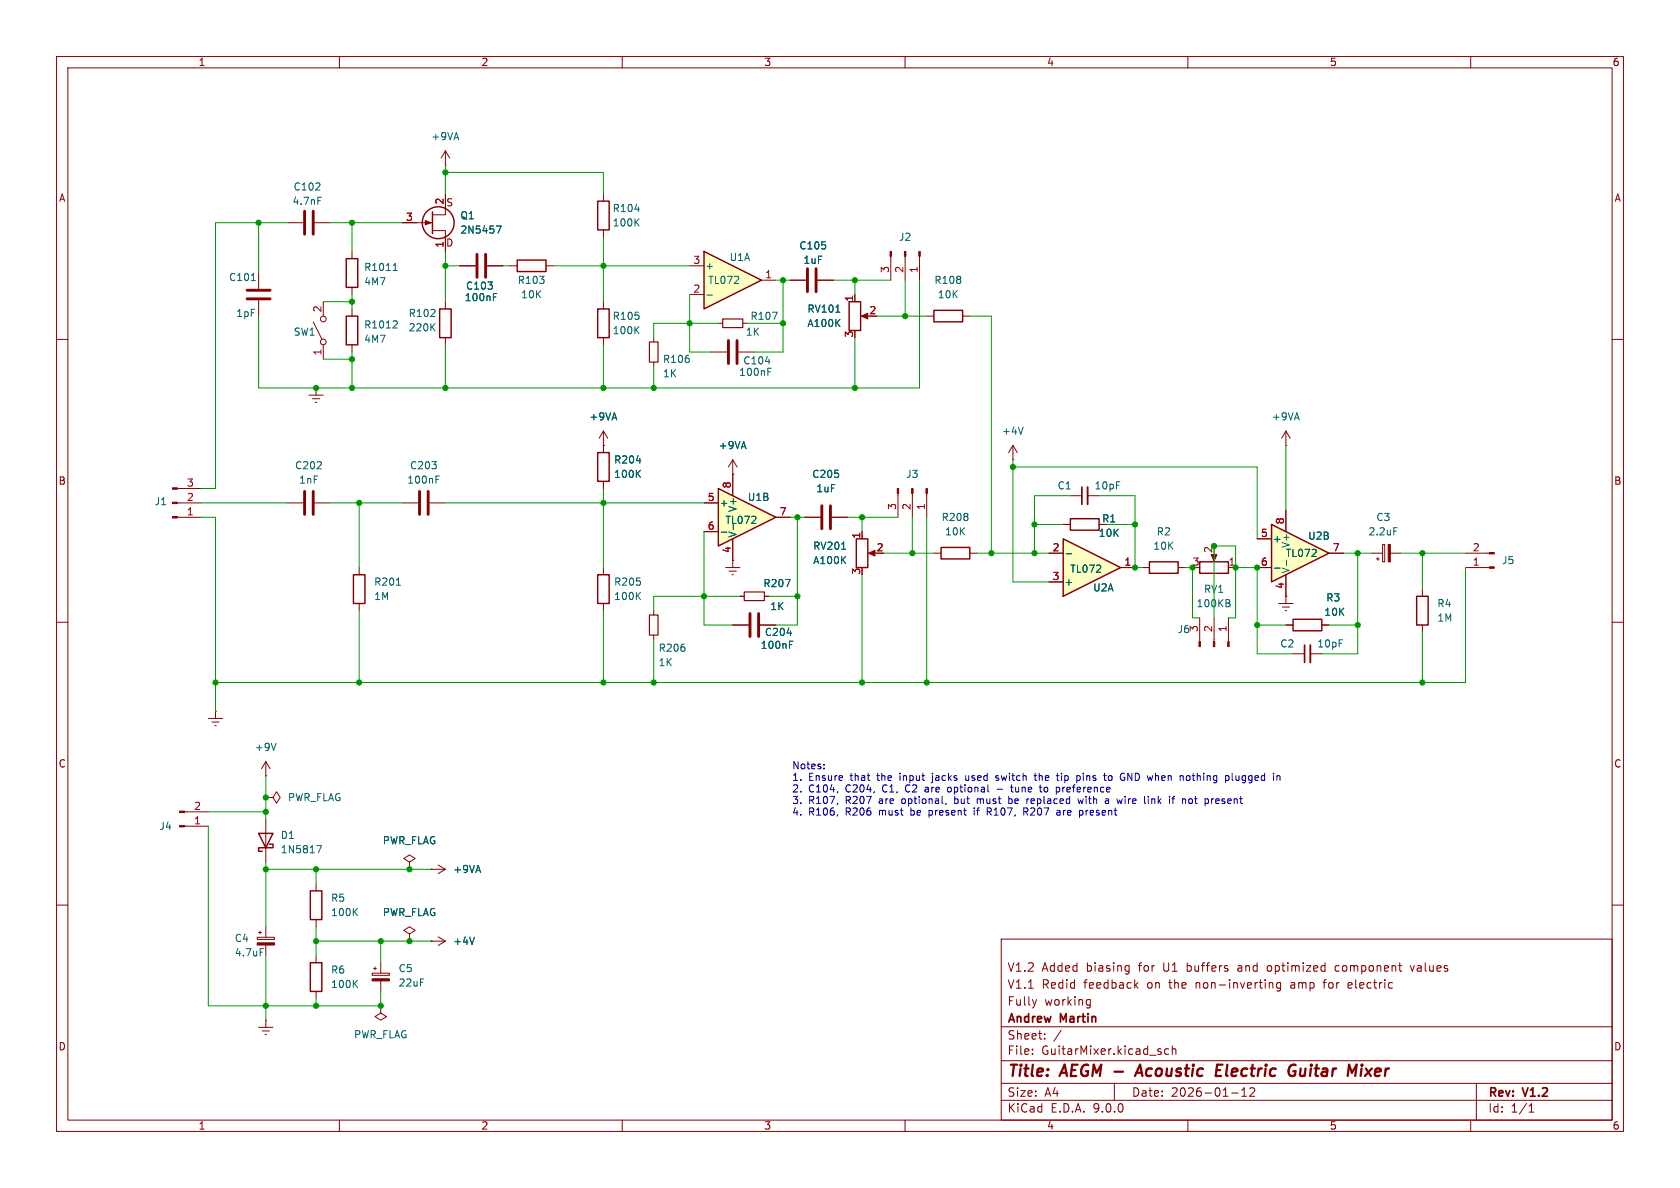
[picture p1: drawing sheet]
<svg xmlns="http://www.w3.org/2000/svg" width="297mm" height="210mm" viewBox="0 0 297 210" stroke-linecap="round" stroke-linejoin="round" font-family="sans-serif">
<g fill="none" stroke="#840000" stroke-width=".18">
<path d="M10 10h277v190h-277zM12 12h273v186h-273zM60 10v2M110 10v2M160 10v2M210 10v2M260 10v2M157.5 45.3v4.2M160 45.3v4.2M162.6 45.3v4.2M10 60h2M285 60h2"/>
<path d="M129.5 83.8h.1M129.5 81.3l-.7 1.3M129.5 81.3l.8 1.3M129.5 81.3v2.5M142.2 91.4h2.8M147.1 91.4h2.8M158.7 87.2v4.2M161.3 87.2v4.2M163.8 87.2v4.2M10 110h2M285 110h2M72.4 152.4l1-.6-1-.7-1 .7 1 .6v1.3"/>
<path d="M72.4 153.7h.1M10 160h2M72.4 165.1l1-.6-1-.7-1 .7 1 .6v1.3M72.4 166.4h.1M177 166h108v32h-108zM181.8 174.7h.9M183.2 176.7l-.3 1M192.3 176.7l.4 .1M192.7 176.7v1.2l-.2 .3M192.7 177.6l-.4 .1M199.2 170.7l.4 .1M199.6 170.7v1.2l-.3 .3"/>
<path d="M199.6 171.6l-.4 .1M200.7 174.1l.5 .6M201.2 173.7l-.6 .6M224.1 170.8v.8M224.5 173.8h.5v.9M226.4 173.8l-.4-.1-.3 .3v.4l.1 .2h.6M226.4 173.7v1.2l-.3 .3-.4-.1M233.9 173.7h.6M236.3 170.7l-.3 .3v.4l.3 .3M238.8 173.7h-.3l-.2 .2 .1 .7 .4 .1M239 174.1l-.7 .1M249.3 170.7l.4 1 .3-1"/>
<path d="M285 160h2M60 198v2M110 198v2M160 198v2M177 194.5h108M177 191.5h108M177 187.5h108M177 181.5h108M182.5 186.3v.1M182.5 185.5v.1M184.7 183.6v.1M184.7 182.8v.1"/>
<path d="M187.6 182.1l-1.3 2M197 191.5v3M206.6 185.5l-.4-.1-.3 .3v.4l.1 .2h.6M207.2 185.5l.3-.1 .3 .1 .1 .9M207.2 184.9v1.5M210 198v2M217.7 193.2h1.2M219.5 193.8h.9M219.5 192.7l.5-.4v1.5M221 192.4l.5-.1 .2 .1 .1 .3-.9 1.1h.9M260 198v2M261 191.5v6.5"/>
<path d="M270.3 196.6h.9M270.3 195.5l.4-.4v1.5"/>
</g>
<g fill="none" stroke="#840000" stroke-width=".4">
<path d="M200.6 190.2l1-2 .4 2M200.9 189.6h.9M214.9 190.2h1M215.1 189.2h.6M215.2 188.2h.9M228.3 188.3l.3-.1 .5 .1M228.6 189.4h.4l-.1 .6-.4 .2M229.9 188.9v1.2l.2 .1 .5-.1M240.7 188.9l-.2 1.3M240.8 188.2v.2M240.8 188.2l-.1 .1 .1 .1M240.8 188.2l.1 .1-.1 .1"/>
<path d="M241.5 188.9l.8 1.3M242.5 188.9l-1.2 1.3"/>
</g>
<g fill="#840000" stroke="#840000" stroke-width=".18">
<path d="M162.4 44.5h.3v.8h-.3z"/>
<path d="M159.9 44.5h.2v.8h-.2z"/>
<path d="M157.4 44.5h.2v.8h-.2z"/>
<path d="M163.7 86.4h.3v.8h-.3z"/>
<path d="M161.2 86.4h.2v.8h-.2z"/>
<path d="M158.6 86.4h.3v.8h-.3z"/>
</g>
<path d="M145.3 89.4v4.1M146.8 89.4v4.1" fill="none" stroke="#840000" stroke-width=".51"/>
<path d="M127 86.4l10.2 5-10.2 5.1z" fill="#ffffc2"/>
<path d="M127 86.4l10.2 5-10.2 5.1z" fill="none" stroke="#840000" stroke-width=".25"/>
<path d="M127 57.2h.8M131.3 57.2h.8M124.5 88.9h2.5M124.5 94h2.5M137.2 91.4h2.5" fill="none" stroke="#840000" stroke-width=".18"/>
<path d="M136.5 55.2h.9l-.5 1.3M127.5 94.1h1" fill="none" stroke="#006464" stroke-width=".18"/>
<path d="M127.8 56.4h3.5v1.5h-3.5z" fill="none" stroke="#840000" stroke-width=".2"/>
<path d="M124.5 44.5l10.1 5-10.1 5.1z" fill="#ffffc2"/>
<g fill="none" stroke="#840000" stroke-width=".25">
<path d="M105.7 35.6h2v5h-2zM91.4 46h5.1v2h-5.1zM105.7 54.6h2v5.1h-2zM124.5 44.5l10.1 5-10.1 5.1zM150.1 53.3h2v5.1h-2zM165.1 54.9h5.1v2h-5.1zM105.7 80h2v5.1h-2zM151.4 95.3h2v5h-2zM166.4 96.8h5v2h-5zM212.1 99.3h5.1v2h-5.1zM62.5 101.6h2v5.1h-2zM105.7 101.6h2v5.1h-2z"/>
<path d="M45.7 147.3h2.6l-1.3 2.6zM47.6 149.2h.7v.7h-2.6v.6h.7M54.9 157.5h2v5.1h-2zM54.9 170.2h2v5.1h-2z"/>
</g>
<g fill="none" stroke="#840000" stroke-width=".18">
<path d="M50.8 39.4h2.8M55.6 39.4h2.8M78.7 29.2h.1M78.7 26.7l-.7 1.2M78.7 26.7l.8 1.2M78.7 26.7v2.5M106.7 34.3v1.3M81.3 47h2.8M86.1 47h2.8M90.2 47h1.2M96.5 47h1.3M106.7 40.6v1.3"/>
<path d="M106.7 53.3v1.3M106.7 59.7v1.3M115.6 59.7v.8M121.9 47h2.6M121.9 52.1h2.6M134.6 49.5h2.6M139.7 49.5h2.8M144.5 49.5h2.8M151.1 52.1v1.2M152.7 55.9h1M163.8 55.9h1.3M170.2 55.9h1.2"/>
<path d="M106.7 78.7h.1M106.7 76.2v3.8M106.7 76.2l-.8 1.3M106.7 76.2l.7 1.3M115.6 64v.8M125.7 62.2h2.8M130.6 62.2h2.7M179.1 78.7l-.8 1.3M179.1 78.7l.7 1.3M179.1 78.7v2.6M31.3 91.4h4.3M31.3 88.9h4.3"/>
<path d="M31.3 86.4h4.3M106.7 85.1v1.3M129.5 99.1h.1M129.5 83.8v3.8M129.5 95.3v5M152.4 94v1.3M153.9 97.8h1M165.1 97.8h1.3M171.4 97.8h1.3M179.1 81.3h.1M214.6 97.8v1M242.6 97.8h1.8"/>
<path d="M243.3 98.8h.5M243.6 98.6v.5M244.4 96.3h.4v3h-.4zM245.8 97.8h1.8M63.5 100.3v1.3M63.5 106.7v1.3M106.7 100.3v1.3M106.7 106.7v1.3M115.6 108v.7M115.6 112.3v.7M128.3 100.3h2.5M128.9 101h1.3"/>
<path d="M129.4 101.6h.3M129.5 110.5h2.8M130.8 105.4h.8M134.4 110.5h2.8M135.1 105.4h.8M217.2 100.3h1.2M36.8 127h2.6M37.5 127.6h1.2M38 128.3h.2M38.1 125.7h.1M38.1 125.7v1.3M47 137.2h.1"/>
<path d="M47 134.6v2.6M47 134.6l-.8 1.3M47 134.6l.8 1.3M32.6 146.1h4.2M32.6 143.5h4.2M47 141h1.3l.6-1 .6 1-.6 1-.6-1M47 141h.1M47 144.8v7.6M55.9 156.2v1.3M76.2 153.7h.1M76.2 153.7h2.5M77.5 152.9l1.2 .8"/>
<path d="M78.7 153.7l-1.2 .7M45.5 165.7h3v.4h-3zM45.7 164.8h.5M46 164.6v.5M47 163.8v1.9M47 167.1v1.8M55.9 162.6v1.2M55.9 168.9v1.3M55.9 175.3v1.2M65.8 172h3v.4h-3zM66 171.2h.5M66.3 170.9v.6"/>
<path d="M67.3 177.8v1.3l1 .6-1 .6-1-.6 1-.6M67.3 177.8h.1M67.3 170.2v1.8M67.3 173.4v1.9M76.2 166.4h.1M76.2 166.4h2.5M77.5 165.6l1.2 .8M78.7 166.4l-1.2 .7M45.7 181.6h2.6M46.4 182.2h1.2M46.9 182.9h.2M47 180.3h.1"/>
<path d="M47 180.3v1.3"/>
</g>
<g fill="none" stroke="#006464" stroke-width=".18">
<path d="M56.2 34.9h.6M112.2 37h.8M112.4 39.2l.6 .7M113 38.7l-.8 .7M87.2 52.5h.5M87.2 51.9h.6M112.4 58.3l.6 .7M113 57.7l-.8 .8M125 52.2h1M147.8 55.2h.7M135.3 63.9h.8M135.8 65.7h.4"/>
<path d="M135.8 65.1h.6M180.9 75.5l-.4 1.3M112.5 81.4h.8M112.7 83.7l.5 .7M113.2 83.1l-.7 .8M129.6 92.7v.9M148.8 97.1h.7M246.4 93.3h.6M70.1 103.4h.7M112.7 105.3l.5 .7M113.2 104.7l-.7 .7M138.8 102.4h.9l-.6 1.3"/>
<path d="M139.1 111.9h.8M139.6 114h.4M139.6 113.4h.6M217.2 106.6l.3 .2-.1 .3-.2 .2M217.3 106l.1 .2-.1 .3M48.8 131.4l-.4 1.3M56 149.5h.8l-.5 1.3M46 167.7h.6M62.6 161.1l.6 .8M62.6 173.8l.6 .8M63.2 160.6l-.7 .7M63.2 173.3l-.7 .7"/>
<path d="M83.9 165.7l-.5 1.2"/>
</g>
<path d="M53.8 37.3v4.1M55.4 37.3v4.1M84.3 45v4M85.9 45v4M142.7 47.5v4.1M144.3 47.5v4.1M128.8 60.2v4.1M130.3 60.2v4.1M132.6 108.5v4M134.1 108.5v4" fill="none" stroke="#840000" stroke-width=".51"/>
<g fill="#840000" stroke="#840000" stroke-width=".18">
<path d="M65.8 173h3v.4h-3z"/>
<path d="M152.3 55.9l1.1-.5v1z"/>
<path d="M31.7 145.9h.9v.3h-.9z"/>
<path d="M31.7 143.4h.9v.2h-.9z"/>
<path d="M45.5 166.7h3v.4h-3z"/>
<path d="M245.4 96.3h.4v3h-.4z"/>
<path d="M214.1 98h1l-.5 1.2z"/>
<path d="M30.5 91.3h.8v.3h-.8z"/>
<path d="M30.5 88.8h.8v.2h-.8z"/>
<path d="M30.5 86.2h.8v.3h-.8z"/>
<path d="M153.5 97.8l1.2-.5v1z"/>
</g>
<path d="M114.8 60.5h1.5v3.5h-1.5zM114.8 108.7h1.5v3.6h-1.5zM131.6 104.6h3.5v1.6h-3.5z" fill="none" stroke="#840000" stroke-width=".2"/>
<path d="M188 95.3l10.1 5-10.1 5.1z" fill="#ffffc2"/>
<g fill="none" stroke="#840000" stroke-width=".25">
<path d="M76.5 37.5v3.8M61.2 55.9h2v5.1h-2zM77.7 54.6h2.1v5.1h-2.1zM188 95.3l10.1 5-10.1 5.1zM189.2 91.7h5.1v2h-5.1zM203.2 99.3h5.1v2h-5.1zM228.6 109.5h5.1v2h-5.1zM250.4 105.4h2.1v5.1h-2.1z"/>
<circle cx="77.5" cy="39.4" r="2.82"/>
</g>
<g fill="none" stroke="#840000" stroke-width=".18">
<path d="M71.1 39.4h5.4M78.7 34.3v3.7h-2.2M45.7 48.3v2.8M45.7 53.1v2.8M55.4 56.9l1.5 3M57.1 53.3v2.6M62.2 54.6v1.3M76.5 40.8h2.2v3.7M78.7 53.3v1.3M78.7 59.7v1.3M54.6 69.9h2.5M55.2 70.5h1.3"/>
<path d="M55.8 71.1h.2M55.9 68.6h.1M55.9 68.6v1.3M57.1 61v2.5M62.2 61v1.2M227.3 78.7h.1M227.3 76.2v2.5M227.3 76.2l-.7 1.3M227.3 76.2l.8 1.3M50.8 88.9h2.8M55.6 88.9h2.8M71.1 88.9h2.8"/>
<path d="M75.9 88.9h2.8M185.4 97.8h2.6M188 92.7h1.2M227.3 90.2v3.8M259.1 97.8h4.2M185.4 102.9h2.6M198.1 100.3h2.6M201.9 100.3h1.3M208.3 100.3h1.2M212.1 109.2v4.2M214.6 109.2v4.2M217.2 109.2v4.2"/>
<path d="M226.1 106.7h2.5M226.7 107.3h1.3M227.2 108h.3M227.3 105.4h.1M227.3 101.6v5.1M227.3 110.5h1.3M228.6 115.6h2M231.6 115.6h2.1M233.7 110.5h1.2M251.5 104.1v1.3M251.5 110.5v1.3M259.1 100.3h4.2"/>
<circle cx="57.2" cy="56.4" r=".51"/>
<circle cx="57.2" cy="60.5" r=".51"/>
</g>
<path d="M87.7 39.9h.9l-.6 1.3M44.4 49.6h.8M70 56.7l.2 .3v.3l-.7 .7h.7M76.4 57.8l.5 .7M76.9 57.2l-.7 .7M77.1 84.8h.4M77.1 84.1h.6M188.5 97.9h1M227.4 99v1" fill="none" stroke="#006464" stroke-width=".18"/>
<path d="M230.6 114v3.1" fill="none" stroke="#840000" stroke-width=".3"/>
<path d="M231.6 114v3.1" fill="none" stroke="#840000" stroke-width=".33"/>
<g fill="#840000" stroke="#840000" stroke-width=".18">
<path d="M217 113.4h.3v.9h-.3z"/>
<path d="M214.5 113.4h.3v.9h-.3z"/>
<path d="M212 113.4h.2v.9h-.2z"/>
<path d="M263.3 100.2h.9v.3h-.9z"/>
<path d="M263.3 97.7h.9v.2h-.9z"/>
<path d="M75.2 39l1 .4-1 .4z"/>
</g>
<path d="M43.7 51.3h4.1M43.7 52.8h4.1M53.8 86.9v4M55.4 86.9v4M74.2 86.9v4M75.7 86.9v4" fill="none" stroke="#840000" stroke-width=".51"/>
<path d="M224.8 92.7l10.1 5.1-10.1 5.1z" fill="#ffffc2"/>
<path d="M61.2 45.7h2v5.1h-2zM224.8 92.7l10.1 5.1-10.1 5.1z" fill="none" stroke="#840000" stroke-width=".25"/>
<g fill="none" stroke="#840000" stroke-width=".18">
<path d="M71.1 39.4h2.6M78.7 34.3v2.5M62.2 44.5v1.2M62.2 50.8v1.3M78.7 41.9v2.6M81.3 47h2.8M86.1 47h2.8M139.7 49.5h2.8M144.5 49.5h2.8M151.1 52.1v1.2M106.7 78.7h.1M106.7 78.7v1.3"/>
<path d="M106.7 85.1v1.3M124.5 88.9h2.5M124.5 94h2.5M129.5 83.8h.1M129.5 99.1h.1M129.5 83.8v3.8M129.5 95.3v3.8M137.2 91.4h2.5M142.2 91.4h2.8M147.1 91.4h2.8M152.4 94v1.3M185.4 97.8h2.6"/>
<path d="M188 92.7h1.2M189.2 87.6h2.1M192.3 87.6h2M222.2 95.3h2.6M227.3 90.2v3.8M234.9 97.8h2.6M129.5 110.5h2.8M130.8 105.4h.8M134.4 110.5h2.8M135.1 105.4h.8M185.4 102.9h2.6M198.1 100.3h2.6"/>
<path d="M222.2 100.3h2.6M227.3 105.4h.1M227.3 110.5h1.3M227.3 101.6v3.8M233.7 110.5h1.2M72.4 153.7h.1M76.2 153.7h.1M72.4 166.4h.1M76.2 166.4h.1"/>
</g>
<g fill="none" stroke="#006464" stroke-width=".18">
<path d="M87.7 39.9h.9l-.6 1.3M69.5 47.8h.7M69.6 46.9l.3-.3v1.2M87.2 52.5h.5M87.2 51.9h.6M147.8 55.2h.7M112.5 81.4h.8M112.7 83.7l.5 .7M113.2 83.1l-.7 .8M127.5 94.1h1M129.6 92.7v.9M148.8 97.1h.7"/>
<path d="M188.5 97.9h1M227.4 99v1M138.8 102.4h.9l-.6 1.3M139.1 111.9h.8M139.6 114h.4M139.6 113.4h.6M225.3 100.4h1M83.9 165.7l-.5 1.2"/>
</g>
<path d="M191.3 86.1v3.1" fill="none" stroke="#840000" stroke-width=".3"/>
<path d="M192.3 86.1v3.1" fill="none" stroke="#840000" stroke-width=".33"/>
<g fill="none" stroke="#009600" stroke-width=".18">
<path d="M45.7 39.4v8.9M50.8 39.4h-12.7v47h-2.5M58.4 39.4h12.7M62.2 39.4v5.1M78.7 30.5h28v3.8M78.7 29.2v5.1M57.1 53.3h5.1M62.2 52.1v2.5M78.7 47h2.6M78.7 44.5v8.8M88.9 47h1.3M97.8 47h24.1"/>
<path d="M106.7 41.9v11.4M121.9 52.1v10.1h3.8M127 57.2h-11.4v2.5M132.1 57.2h6.3M137.2 49.5h2.5M138.4 49.5v12.7h-5.1M147.3 49.5h10.2M151.1 49.5v2.6M151.1 59.7v8.9M154.9 55.9h8.9M160 49.5v6.4M162.6 49.5v19.1h-116.9v-12.7"/>
<path d="M171.4 55.9h3.9v41.9M57.1 63.5h5.1M62.2 62.2v6.4M78.7 61v7.6M106.7 61v7.6M115.6 64.8v3.8M227.3 78.7v11.5M35.6 88.9h15.2M35.6 91.4h2.5v34.3M58.4 88.9h12.7M63.5 88.9v11.4M78.7 88.9h45.8"/>
<path d="M106.7 86.4v13.9M124.5 94v16.5h5M139.7 91.4h2.5M141 91.4v19.1h-3.8M149.9 91.4h8.8M152.4 91.4v2.6M156.2 97.8h8.9M161.3 91.4v6.4M163.8 91.4v29.3M172.7 97.8h12.7M179.1 82.6h43.1v12.7M179.1 81.3v21.6h6.3"/>
<path d="M182.9 92.7h5.1M189.2 87.6h-6.3v10.2M194.3 87.6h6.4v12.7h1.2M195.6 92.7h5.1M237.5 97.8h5.1M240 97.8v17.8h-6.3M247.6 97.8h11.5M251.5 97.8v6.3M63.5 108v12.7M106.7 108v12.7M115.6 113v7.7M130.8 105.4h-15.2v2.6"/>
<path d="M135.9 105.4h5.1M152.4 101.6v19.1M209.5 100.3h1.3v8.9h1.3M214.6 109.2v-12.7h3.8v12.7h-1.2M218.4 100.3h3.8v15.3h6.4M222.2 110.5h5.1M234.9 110.5h5.1M251.5 111.8v8.9M259.1 100.3v20.4h-221M47 137.2v7.6M36.8 143.5h10.2M36.8 146.1v31.7h30.5v-2.5"/>
<path d="M47 152.4v11.4M47 153.7h29.2M55.9 153.7v2.5M47 168.9v11.4M55.9 163.8v5.1M55.9 176.5v1.3M55.9 166.4h20.3M67.3 166.4v3.8"/>
</g>
<g fill="none" stroke="#0000c2" stroke-width=".18">
<path d="M145.7 135.8v.1M145.7 135.1v.1M163.7 139.5l-.2 .2 .2 .3M164.8 138.2l-.2 .2M164.8 136.7v.1M167.6 139.2l-.1 .6 .1 .1 .3 .1M170.7 137.1v.7l.4 .2M176.3 139.5h.9M176.5 137.2l-.3-.1-.2 .3 .6 .3M176.6 137.8l-.2 .2-.4-.1M178.6 139.2h.5M178.8 138.7v1.1l.3 .2"/>
<path d="M182.8 137.1h.5M183 136.7v1.1l.3 .2M183.7 139.2h.5M184 139.9l.2 .1M184.8 139.2l-.2 .2v.4l.2 .2M186.7 137.1h.5M187.1 138h.1M187.6 136.7v.1M187.6 137.1v.9M190.7 137.1l.3 .3v.3l-.3 .3M191.5 136.7v.1M196.5 137.2l-.3-.1-.3 .3 .2 .5 .3 .1 .1-.2"/>
<path d="M199.4 138v-1.3l.7 1.3M209.8 137.2l.3-.1 .3 .3-.1 .4-.2 .2-.3-.1M217.8 136.7v1.1l.2 .2M218.5 137.1v.7l.4 .2M226.1 137.1l.2 .2v.7M164.2 143.2v1.3M164.2 144l.2 .1M167.3 142l-.2 .2M168.8 140.8v1.2M168.8 142h.1M172.2 143.2v.9M172.8 141.2v.8"/>
<path d="M172.8 141.3h.1M174.5 142.8v1.3M174.8 143.5l.5 .6M175.1 143.4l-.6 .1M178.3 140.8v1.2M178.3 141.3l.4-.1 .2 .1M178.9 141.9l-.2 .1h-.4M181 142.8v1.3M181.3 143.5l.4 .6M181.7 142.9v.3l-.1 .2-.6 .1M181.8 141.2h.1M182.3 141.3v.7"/>
<path d="M182.9 141.5l-.6 .1M187.3 143.3l.1 .8M187.4 144l-.4 .1M187.4 143.5l-.4 .1M190.6 141.2l.2 .8 .2-.6 .3 .6 .2-.8M191.3 143.3l.2 .2-.2 .5M195.9 141.3l.1 .7M196 142h-.4M196 141.5l-.4 .1M203.6 141.2v.8M204 141.2l-.4 .1M207.2 141.2h.5"/>
<path d="M207.5 140.8h.2M210.4 141.2l.3 .1 .1 .1-.1 .5-.3 .1M214.4 141.2h.2M215.3 141.2h-.2l-.2 .2 .1 .6h.3M215.5 141.5l-.6 .1"/>
</g>
<g fill="#009600" stroke="#009600" stroke-width=".18">
<circle cx="200.7" cy="92.7" r=".46"/>
<circle cx="200.7" cy="100.3" r=".46"/>
<circle cx="179.1" cy="82.6" r=".46"/>
<circle cx="214.6" cy="96.5" r=".46"/>
<circle cx="218.4" cy="100.3" r=".46"/>
<circle cx="175.3" cy="97.8" r=".46"/>
<circle cx="182.9" cy="92.7" r=".46"/>
<circle cx="182.9" cy="97.8" r=".46"/>
<circle cx="163.8" cy="120.7" r=".46"/>
<circle cx="152.4" cy="120.7" r=".46"/>
<circle cx="240" cy="97.8" r=".46"/>
<circle cx="240" cy="110.5" r=".46"/>
<circle cx="251.5" cy="120.7" r=".46"/>
<circle cx="222.2" cy="110.5" r=".46"/>
<circle cx="222.2" cy="100.3" r=".46"/>
<circle cx="210.8" cy="100.3" r=".46"/>
<circle cx="251.5" cy="97.8" r=".46"/>
<circle cx="151.1" cy="49.5" r=".46"/>
<circle cx="160" cy="55.9" r=".46"/>
<circle cx="152.4" cy="91.4" r=".46"/>
<circle cx="141" cy="91.4" r=".46"/>
<circle cx="151.1" cy="68.6" r=".46"/>
<circle cx="161.3" cy="97.8" r=".46"/>
<circle cx="124.5" cy="105.4" r=".46"/>
<circle cx="141" cy="105.4" r=".46"/>
<circle cx="106.7" cy="68.6" r=".46"/>
<circle cx="106.7" cy="88.9" r=".46"/>
<circle cx="38.1" cy="120.7" r=".46"/>
<circle cx="106.7" cy="120.7" r=".46"/>
<circle cx="115.6" cy="120.7" r=".46"/>
<circle cx="55.9" cy="153.7" r=".46"/>
<circle cx="72.4" cy="153.7" r=".46"/>
<circle cx="63.5" cy="120.7" r=".46"/>
<circle cx="115.6" cy="68.6" r=".46"/>
<circle cx="138.4" cy="49.5" r=".46"/>
<circle cx="138.4" cy="57.2" r=".46"/>
<circle cx="121.9" cy="57.2" r=".46"/>
<circle cx="78.7" cy="30.5" r=".46"/>
<circle cx="106.7" cy="47" r=".46"/>
<circle cx="47" cy="143.5" r=".46"/>
<circle cx="47" cy="153.7" r=".46"/>
<circle cx="55.9" cy="166.4" r=".46"/>
<circle cx="67.3" cy="166.4" r=".46"/>
<circle cx="72.4" cy="166.4" r=".46"/>
<circle cx="67.3" cy="177.8" r=".46"/>
<circle cx="55.9" cy="177.8" r=".46"/>
<circle cx="47" cy="141" r=".46"/>
<circle cx="47" cy="177.8" r=".46"/>
<circle cx="62.2" cy="53.3" r=".46"/>
<circle cx="62.2" cy="39.4" r=".46"/>
<circle cx="62.2" cy="68.6" r=".46"/>
<circle cx="62.2" cy="63.5" r=".46"/>
<circle cx="78.7" cy="47" r=".46"/>
<circle cx="78.7" cy="68.6" r=".46"/>
<circle cx="63.5" cy="88.9" r=".46"/>
<circle cx="45.7" cy="39.4" r=".46"/>
<circle cx="55.9" cy="68.6" r=".46"/>
</g>
<g font-size="2.8" fill="#840000">
<text x="178" y="190.9">Title:</text>
<text x="187.7" y="190.9">AEGM -</text>
<text x="202.6" y="190.9">Acoustic</text>
<text x="217.4" y="190.9">Electric</text>
<text x="231" y="190.9">Guitar</text>
<text x="242.3" y="190.9">Mixer</text>
</g>
<g font-size="2.1" fill="#840000">
<text x="178" y="172">V1.2</text>
<text x="184.2" y="172">Added</text>
<text x="192.1" y="172">biasing</text>
<text x="201.5" y="172">for</text>
<text x="205.9" y="172">U1</text>
<text x="210.2" y="172">buffers</text>
<text x="219.4" y="172">and</text>
<text x="224.7" y="172">optimized</text>
<text x="236.9" y="172">component</text>
<text x="250.4" y="172">values</text>
<text x="178" y="178">Fully</text>
<text x="178" y="175">V1.1</text>
<text x="184.2" y="175">Redid</text>
<text x="184.7" y="178">working</text>
<text x="191.7" y="175">feedback</text>
<text x="203" y="175">on</text>
<text x="207" y="175">the</text>
<text x="211.8" y="175">non-inverting</text>
<text x="228.7" y="175">amp</text>
<text x="234.7" y="175">for</text>
<text x="239.2" y="175">electric</text>
<text x="178" y="184">Sheet:</text>
<text x="178" y="181.2">Andrew</text>
<text x="187.5" y="181.2">Martin</text>
<text x="178" y="186.7">File:</text>
<text x="184.1" y="186.7">GuitarMixer.kicad_sch</text>
<text x="178" y="196.9">KiCad</text>
<text x="178" y="194.1">Size:</text>
<text x="184.7" y="194.1">A4</text>
<text x="185.7" y="196.9">E.D.A.</text>
<text x="193.3" y="196.9">9.0.0</text>
<text x="200" y="194.1">Date:</text>
<text x="207" y="194.1">2026-01-12</text>
<text x="263" y="194.3">Rev:</text>
<text x="263" y="196.9">Id:</text>
<text x="267.1" y="196.9">1/1</text>
<text x="269.4" y="194.3">V1.2</text>
</g>
<g font-size="1.8" fill="#840000">
<text x="35" y="11.9">1</text>
<text x="85" y="11.9">2</text>
<text x="135" y="11.9">3</text>
<text x="185" y="11.9">4</text>
<text x="235" y="11.9">5</text>
<text x="285" y="11.9">6</text>
<text x="10.3" y="35.9">A</text>
<text x="285.3" y="35.9">A</text>
<text x="78.8" y="36.7">S</text>
<text x="78.8" y="43.8">D</text>
<text x="10.3" y="85.9">B</text>
<text x="285.3" y="85.9">B</text>
<text x="194.7" y="92.6">R1</text>
<text x="10.3" y="135.9">C</text>
<text x="285.3" y="135.9">C</text>
<text x="10.3" y="185.9">D</text>
<text x="285.3" y="185.9">D</text>
<text x="35" y="199.9">1</text>
<text x="85" y="199.9">2</text>
<text x="135" y="199.9">3</text>
<text x="185" y="199.9">4</text>
<text x="235" y="199.9">5</text>
<text x="285" y="199.9">6</text>
</g>
<g font-size="1.8" fill="#006464">
<text x="76.2" y="25">+9VA</text>
<text x="51.8" y="33.9">C102</text>
<text x="51.6" y="36.4">4.7nF</text>
<text x="81.3" y="39">Q1</text>
<text x="81.3" y="41.5">2N5457</text>
<text x="108.2" y="37.7">R104</text>
<text x="108.2" y="40.2">100K</text>
<text x="124.6" y="47.9">+</text>
<text x="128.9" y="46.3">U1A</text>
<text x="141.2" y="44.3">C105</text>
<text x="141.9" y="46.8">1uF</text>
<text x="158.8" y="42.8">J2</text>
<text x="40.4" y="49.9">C101</text>
<text x="64.3" y="48.1">R1011</text>
<text x="64.3" y="50.6">4M7</text>
<text x="82.1" y="53.4">100nF</text>
<text x="82.3" y="51.4">C103</text>
<text x="91.4" y="50.4">R103</text>
<text x="92" y="52.9">10K</text>
<text x="125.1" y="50.4">TL072</text>
<text x="165.1" y="50.4">R108</text>
<text x="165.7" y="52.9">10K</text>
<text x="41.7" y="56.2">1pF</text>
<text x="51.8" y="59.5">SW1</text>
<text x="64.3" y="58.3">R1012</text>
<text x="72.1" y="56.2">R102</text>
<text x="72.1" y="58.8">220K</text>
<text x="108.2" y="56.7">R105</text>
<text x="108.2" y="59.3">100K</text>
<text x="131.8" y="59.5">1K</text>
<text x="132.6" y="56.7">R107</text>
<text x="142.6" y="55.5">RV101</text>
<text x="142.6" y="58">A100K</text>
<text x="64.3" y="60.8">4M7</text>
<text x="117.1" y="64.4">R106</text>
<text x="131.3" y="64.6">C104</text>
<text x="117.1" y="66.9">1K</text>
<text x="130.6" y="66.6">100nF</text>
<text x="104.1" y="74.5">+9VA</text>
<text x="177" y="77.1">+4V</text>
<text x="224.7" y="74.5">+9VA</text>
<text x="52.1" y="83.2">C202</text>
<text x="72.4" y="83.2">C203</text>
<text x="108.5" y="82.1">R204</text>
<text x="127" y="79.6">+9VA</text>
<text x="27.3" y="89.5">J1</text>
<text x="52.8" y="85.7">1nF</text>
<text x="71.9" y="85.7">100nF</text>
<text x="108.5" y="84.7">100K</text>
<text x="127.1" y="89.8">+</text>
<text x="132.1" y="88.7">U1B</text>
<text x="143.5" y="84.7">C205</text>
<text x="144.2" y="87.2">1uF</text>
<text x="160.1" y="84.7">J3</text>
<text x="186.9" y="86.7">C1</text>
<text x="193.4" y="86.7">10pF</text>
<text x="128.2" y="92.8">TL072</text>
<text x="130.4" y="95.1" transform="rotate(-90 130.4 95.1)">V-</text>
<text x="130.4" y="90.6" transform="rotate(-90 130.4 90.6)">V+</text>
<text x="166.4" y="92.3">R208</text>
<text x="167" y="94.8">10K</text>
<text x="194.1" y="95.1">10K</text>
<text x="204.4" y="94.8">R2</text>
<text x="231.2" y="95.6">U2B</text>
<text x="241.8" y="94.8">2.2uF</text>
<text x="243.2" y="92.3">C3</text>
<text x="143.7" y="97.4">RV201</text>
<text x="143.7" y="99.9">A100K</text>
<text x="189.1" y="101.4">TL072</text>
<text x="203.8" y="97.4">10K</text>
<text x="224.9" y="96.1">+</text>
<text x="227.2" y="98.7">TL072</text>
<text x="228.2" y="101.5" transform="rotate(-90 228.2 101.5)">V-</text>
<text x="228.2" y="97" transform="rotate(-90 228.2 97)">V+</text>
<text x="265.4" y="99.9">J5</text>
<text x="66" y="103.7">R201</text>
<text x="66" y="106.3">1M</text>
<text x="108.5" y="103.7">R205</text>
<text x="108.5" y="106.3">100K</text>
<text x="134.9" y="104">R207</text>
<text x="188.1" y="103.7">+</text>
<text x="193.2" y="104.7">U2A</text>
<text x="211.4" y="107.5">100KB</text>
<text x="212.7" y="105">RV1</text>
<text x="234.4" y="106.5">R3</text>
<text x="254" y="107.5">R4</text>
<text x="135.1" y="112.6">C204</text>
<text x="136.1" y="108.1">1K</text>
<text x="208.1" y="112.1">J6</text>
<text x="211.8" y="111.8" transform="rotate(-90 211.8 111.8)">3</text>
<text x="234" y="109.1">10K</text>
<text x="254" y="110.1">1M</text>
<text x="116.3" y="115.4">R206</text>
<text x="116.3" y="118">1K</text>
<text x="134.4" y="114.9">100nF</text>
<text x="226.2" y="114.7">C2</text>
<text x="232.8" y="114.7">10pF</text>
<text x="45" y="132.9">+9V</text>
<text x="50.8" y="141.8">PWR_FLAG</text>
<text x="28.1" y="146.9">J4</text>
<text x="49.5" y="148.5">D1</text>
<text x="67.6" y="149.5">PWR_FLAG</text>
<text x="49.5" y="151">1N5817</text>
<text x="80" y="154.5">+9VA</text>
<text x="58.4" y="159.6">R5</text>
<text x="41.4" y="166.7">C4</text>
<text x="58.4" y="162.2">100K</text>
<text x="67.6" y="162.2">PWR_FLAG</text>
<text x="80" y="167.2">+4V</text>
<text x="41.4" y="169.3">4.7uF</text>
<text x="58.4" y="172.3">R6</text>
<text x="70.4" y="172.1">C5</text>
<text x="58.4" y="174.9">100K</text>
<text x="70.4" y="174.6">22uF</text>
<text x="62.5" y="183.7">PWR_FLAG</text>
</g>
<g font-size="1.8" fill="#a90000">
<text x="71.7" y="39.1">3</text>
<text x="78.5" y="36.3" transform="rotate(-90 78.5 36.3)">2</text>
<text x="78.5" y="43.9" transform="rotate(-90 78.5 43.9)">1</text>
<text x="122.5" y="46.7">3</text>
<text x="122.5" y="51.8">2</text>
<text x="135.2" y="49.3">1</text>
<text x="150.9" y="53.4" transform="rotate(-90 150.9 53.4)">1</text>
<text x="157.2" y="48.3" transform="rotate(-90 157.2 48.3)">3</text>
<text x="159.8" y="48.3" transform="rotate(-90 159.8 48.3)">2</text>
<text x="162.3" y="48.3" transform="rotate(-90 162.3 48.3)">1</text>
<text x="56.9" y="55.3" transform="rotate(-90 56.9 55.3)">2</text>
<text x="150.9" y="59.8" transform="rotate(-90 150.9 59.8)">3</text>
<text x="153.6" y="55.6">2</text>
<text x="56.9" y="62.9" transform="rotate(-90 56.9 62.9)">1</text>
<text x="32.9" y="88.6">2</text>
<text x="32.9" y="86.1">3</text>
<text x="125" y="88.6">5</text>
<text x="129.3" y="86.4" transform="rotate(-90 129.3 86.4)">8</text>
<text x="32.9" y="91.2">1</text>
<text x="125" y="93.7">6</text>
<text x="137.7" y="91.2">7</text>
<text x="152.1" y="95.3" transform="rotate(-90 152.1 95.3)">1</text>
<text x="158.5" y="90.2" transform="rotate(-90 158.5 90.2)">3</text>
<text x="161" y="90.2" transform="rotate(-90 161 90.2)">2</text>
<text x="163.6" y="90.2" transform="rotate(-90 163.6 90.2)">1</text>
<text x="222.8" y="95">5</text>
<text x="227.1" y="92.8" transform="rotate(-90 227.1 92.8)">8</text>
<text x="129.3" y="97.9" transform="rotate(-90 129.3 97.9)">4</text>
<text x="152.1" y="101.7" transform="rotate(-90 152.1 101.7)">3</text>
<text x="154.9" y="97.5">2</text>
<text x="186" y="97.5">2</text>
<text x="198.7" y="100.1">1</text>
<text x="210.7" y="100.1">3</text>
<text x="214.4" y="97.9" transform="rotate(-90 214.4 97.9)">2</text>
<text x="217.1" y="100.1">1</text>
<text x="222.8" y="100.1">6</text>
<text x="235.5" y="97.5">7</text>
<text x="260.3" y="100.1">1</text>
<text x="260.3" y="97.5">2</text>
<text x="186" y="102.6">3</text>
<text x="227.1" y="104.2" transform="rotate(-90 227.1 104.2)">4</text>
<text x="214.4" y="111.8" transform="rotate(-90 214.4 111.8)">2</text>
<text x="216.9" y="111.8" transform="rotate(-90 216.9 111.8)">1</text>
<text x="34.2" y="143.3">2</text>
<text x="34.2" y="145.8">1</text>
</g>
<g font-size="1.8" fill="#0000c2">
<text x="140" y="136.2">Notes:</text>
<text x="140" y="138.2">1.</text>
<text x="140" y="140.3">2.</text>
<text x="140" y="142.3">3.</text>
<text x="142.9" y="138.2">Ensure</text>
<text x="142.9" y="140.3">C104,</text>
<text x="142.9" y="142.3">R107,</text>
<text x="149.6" y="140.3">C204,</text>
<text x="149.6" y="142.3">R207</text>
<text x="150.5" y="138.2">that</text>
<text x="155.4" y="138.2">the</text>
<text x="155.7" y="142.3">are</text>
<text x="156.3" y="140.3">C1,</text>
<text x="159.5" y="138.2">input</text>
<text x="159.9" y="142.3">optional,</text>
<text x="160.5" y="140.3">C2</text>
<text x="164.2" y="140.3">are</text>
<text x="165.5" y="138.2">jacks</text>
<text x="168.4" y="140.3">optional</text>
<text x="169.4" y="142.3">but</text>
<text x="171.5" y="138.2">used</text>
<text x="173.6" y="142.3">must</text>
<text x="177.1" y="138.2">switch</text>
<text x="179.4" y="142.3">be</text>
<text x="180" y="140.3">tune</text>
<text x="182.8" y="142.3">replaced</text>
<text x="184.2" y="138.2">the</text>
<text x="185.3" y="140.3">to</text>
<text x="188.3" y="138.2">tip</text>
<text x="188.4" y="140.3">preference</text>
<text x="192" y="138.2">pins</text>
<text x="192.1" y="142.3">with</text>
<text x="197.1" y="142.3">a</text>
<text x="197.1" y="138.2">to</text>
<text x="199.4" y="142.3">wire</text>
<text x="200.1" y="138.2">GND when</text>
<text x="204.4" y="142.3">link</text>
<text x="209" y="142.3">if</text>
<text x="211.1" y="138.2">nothing</text>
<text x="211.5" y="142.3">not</text>
<text x="215.7" y="142.3">present</text>
<text x="219.3" y="138.2">plugged</text>
<text x="140" y="144.4">4.</text>
<text x="142.9" y="144.4">R106,</text>
<text x="149.6" y="144.4">R206</text>
<text x="155.7" y="144.4">must</text>
<text x="161.4" y="144.4">be</text>
<text x="164.9" y="144.4">present</text>
<text x="173" y="144.4">if</text>
<text x="175.5" y="144.4">R107,</text>
<text x="182.2" y="144.4">R207</text>
<text x="188.3" y="144.4">are</text>
<text x="192.5" y="144.4">present</text>
</g>
</svg>
